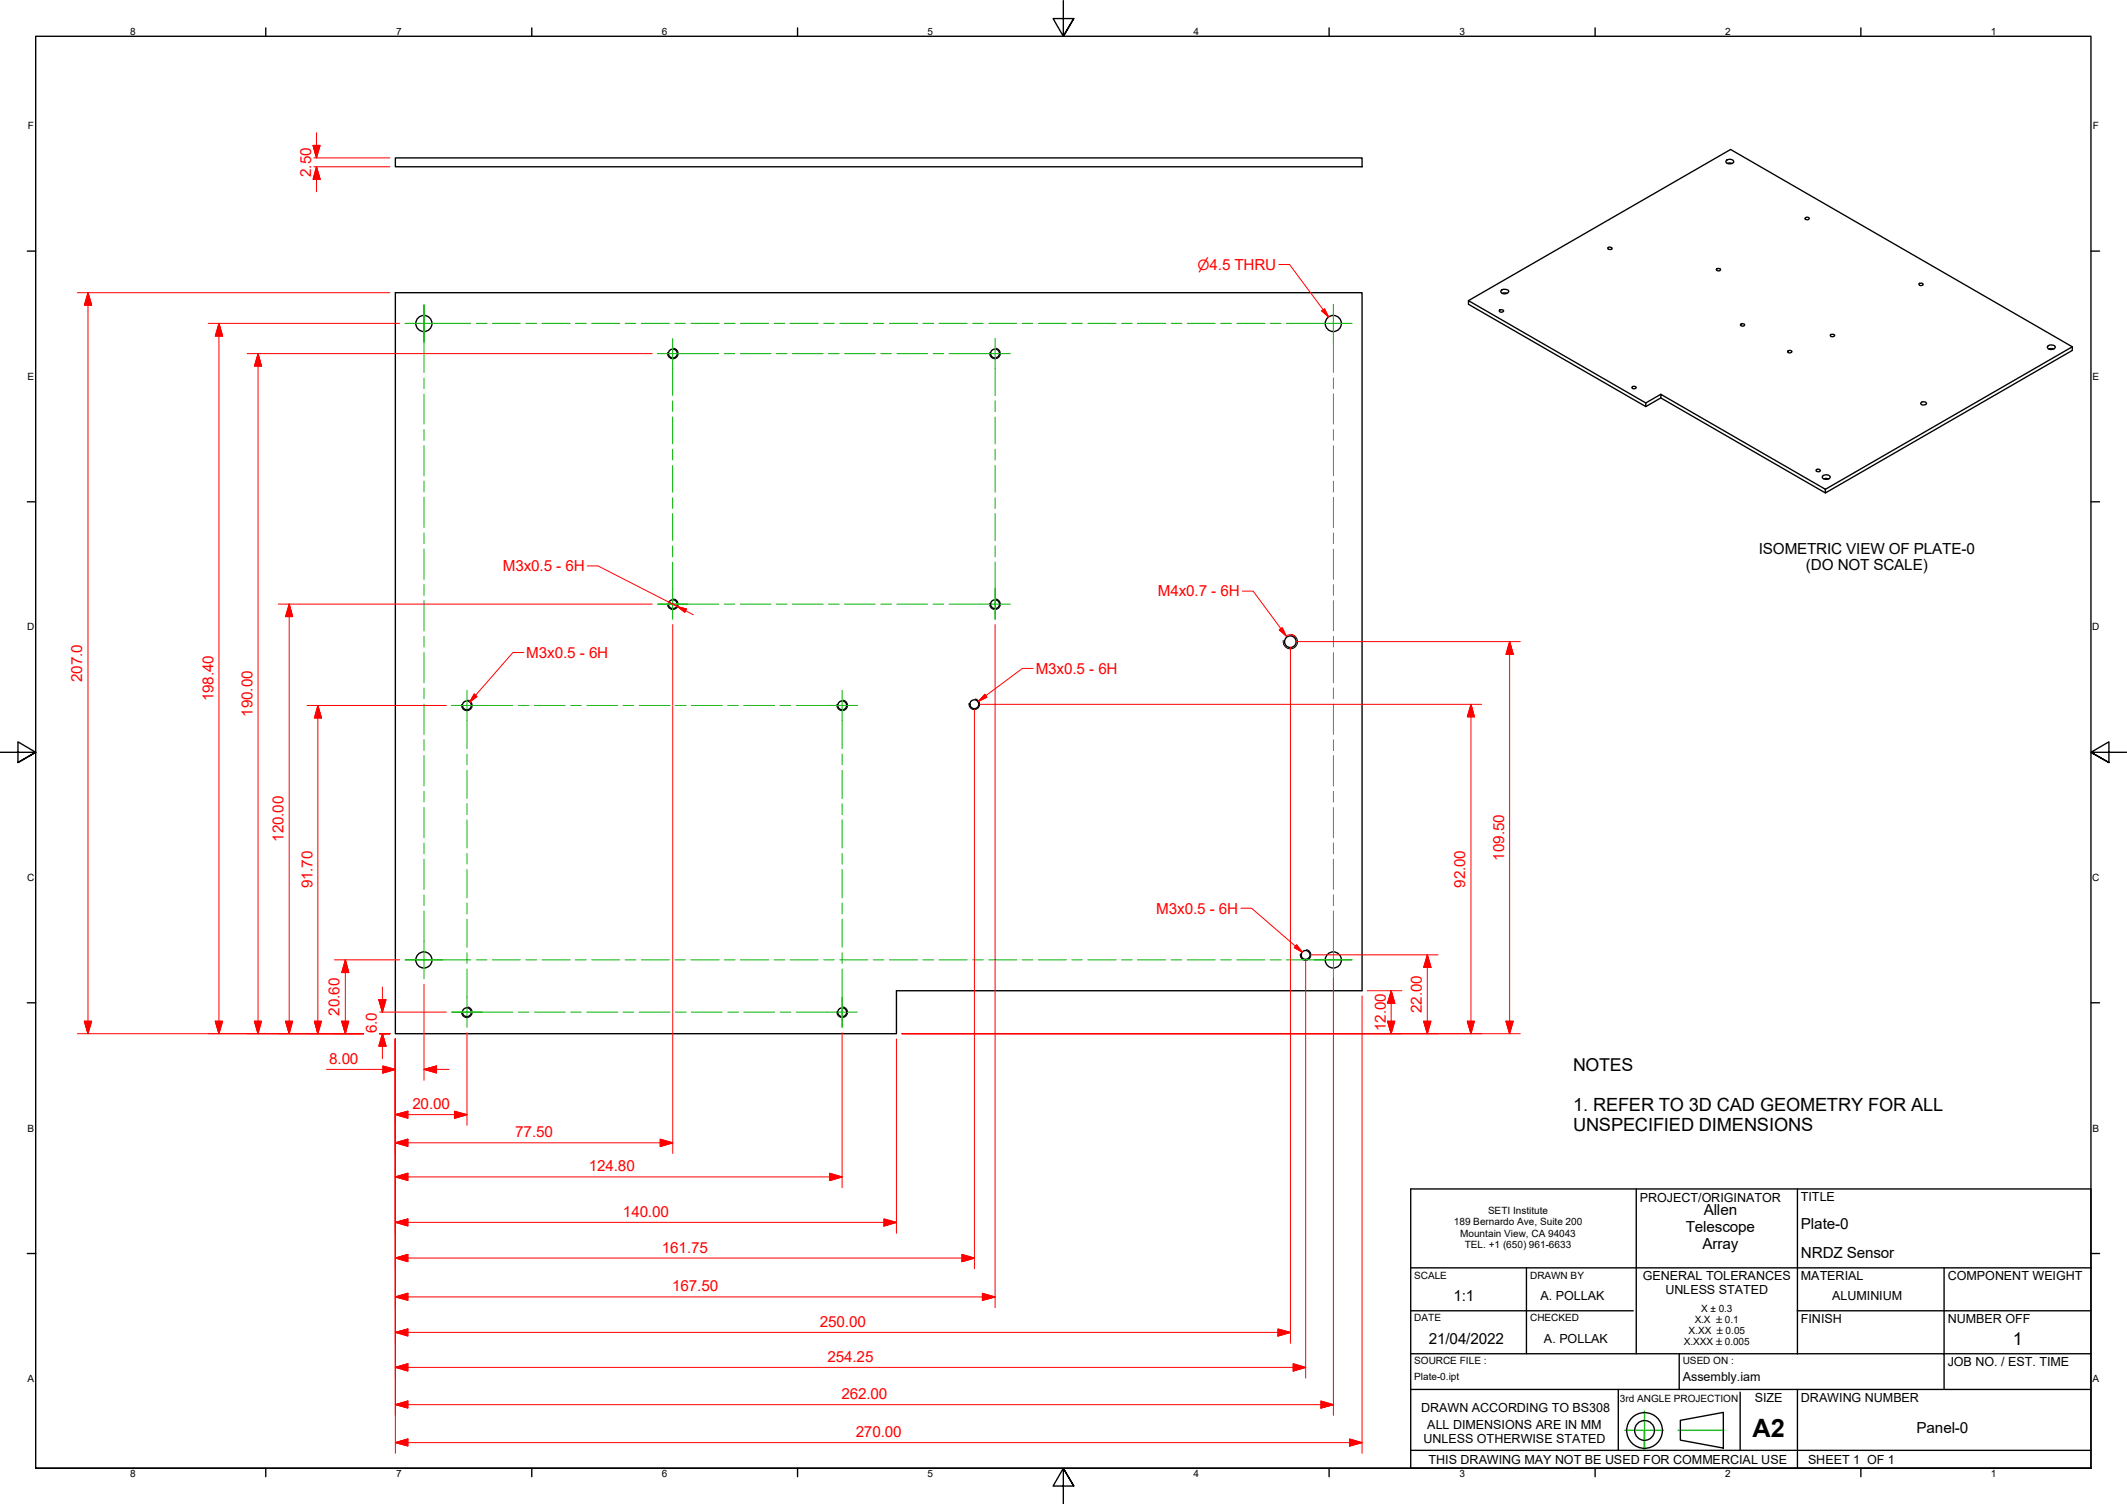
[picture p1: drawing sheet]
<svg xmlns="http://www.w3.org/2000/svg" width="594mm" height="420mm" viewBox="0 0 594 420" stroke-linecap="round" stroke-linejoin="round" font-family="sans-serif">
<!-- layer: Visible Edges(Design Office) -->
<g fill="none" stroke="#000" stroke-width=".38">
<path d="M110.4 44.1h270v2.5h-270zM482.3 44.7a1.24 1.24 0 0 1 2 .6 1.41 1.41 0 0 1-2.3-.1zM482.4 45.6h1.4M449.2 69.1l.3-.1 .7 .2v.4h-.9l-.2-.1zM479.4 75.3a.72 .72 0 0 1 1.2 0 .67 .67 0 0 1-.6 .4 .67 .67 0 0 1-.6-.4zM504.1 61a.71 .71 0 0 1 1.2 0 .67 .67 0 0 1-.6 .4 .67 .67 0 0 1-.6-.4zM535.9 79.4l.2-.2a.59 .59 0 0 1 .6-.1 .59 .59 0 0 1 .4 .5 .7 .7 0 0 1-1.2-.2zM110.4 81.8h270v195h-130v12h-140zM410.1 84l73.3-42.2 95.4 55.1v1l-69 39.8M418.9 86.6l.6-.1 .5 .3a.69 .69 0 0 1-.7 .4 .69 .69 0 0 1-.6-.4zM419.2 81.2a1.62 1.62 0 0 1 2.2 .1 1.21 1.21 0 0 1-1.1 .8 1.21 1.21 0 0 1-1.1-.7zM419.5 82h1.4"/>
<path d="M486.3 90.5l.3-.1 .7 .3a.67 .67 0 0 1-.6 .4 .67 .67 0 0 1-.6-.4zM499.4 98a.75 .75 0 0 1 1.1 .2 .76 .76 0 0 1-1.2 .2zM511.2 93.6l.8-.2 .4 .3a.69 .69 0 0 1-.6 .4 .69 .69 0 0 1-.6-.5zM571.9 96.8a1.62 1.62 0 0 1 2.1 0 1.21 1.21 0 0 1-1 .9 1.21 1.21 0 0 1-1.2-.7zM572.3 97.5h1.4M578.8 96.9l-69 39.8M456 108a.73 .73 0 0 1 1 .2l-.1 .2a.7 .7 0 0 1-1.1-.2zM463.9 110.2l45.9 26.5v1l-45.9-26.5zM463.9 110.2l-4.2 2.4v1l-49.6-28.6v-1l49.6 28.6M463.9 111.2l-4.2 2.4M536.7 112.4l.3-.2a.82 .82 0 0 1 1.1 .5l-.4 .4a.74 .74 0 0 1-1.2-.5zM507.4 131.2a.78 .78 0 0 1 1 .2 .72 .72 0 0 1-1.2 .2z"/>
<path d="M509.3 132.8a1.2 1.2 0 0 1 1.9 .6 1.41 1.41 0 0 1-2.2-.1zM509.4 133.8h1.4"/>
<circle cx="118.4" cy="90.4" r="2.25"/>
<circle cx="187.9" cy="98.8" r="1.24"/>
<circle cx="277.9" cy="98.8" r="1.24"/>
<circle cx="372.4" cy="90.4" r="2.25"/>
<circle cx="187.9" cy="168.8" r="1.24"/>
<circle cx="277.9" cy="168.8" r="1.24"/>
<circle cx="360.4" cy="179.3" r="1.62"/>
<circle cx="130.4" cy="197.1" r="1.24"/>
<circle cx="235.2" cy="197.1" r="1.24"/>
<circle cx="272.1" cy="196.7" r="1.24"/>
<circle cx="118.4" cy="268.2" r="2.25"/>
<circle cx="364.6" cy="266.8" r="1.24"/>
<circle cx="372.4" cy="268.2" r="2.25"/>
<circle cx="130.4" cy="282.8" r="1.24"/>
<circle cx="235.2" cy="282.8" r="1.24"/>
</g>
<!-- layer: Threads(Design Office) -->
<path d="M188.2 97.3a1.49 1.49 0 0 1 1.2 1.7 1.49 1.49 0 0 1-1.7 1.2 1.49 1.49 0 0 1-1.2-1.7M278.2 97.3a1.49 1.49 0 0 1 1.2 1.7 1.49 1.49 0 0 1-1.8 1.2 1.49 1.49 0 0 1-1.2-1.7M188.2 167.3a1.49 1.49 0 0 1 1.2 1.8 1.49 1.49 0 0 1-1.7 1.2 1.49 1.49 0 0 1-1.2-1.8M278.2 167.3a1.49 1.49 0 0 1 1.2 1.8 1.49 1.49 0 0 1-1.8 1.2 1.49 1.49 0 0 1-1.2-1.8M360.7 177.3a2 2 0 0 1 1.7 2.3 2 2 0 0 1-2.4 1.6 2 2 0 0 1-1.6-2.3M130.7 195.6a1.49 1.49 0 0 1 1.2 1.7 1.49 1.49 0 0 1-1.8 1.2 1.49 1.49 0 0 1-1.2-1.7M235.5 195.6a1.49 1.49 0 0 1 1.2 1.7 1.49 1.49 0 0 1-1.7 1.2 1.49 1.49 0 0 1-1.2-1.7M272.4 195.3a1.49 1.49 0 0 1 1.2 1.7 1.49 1.49 0 0 1-1.7 1.2 1.49 1.49 0 0 1-1.2-1.7M364.9 265.3a1.49 1.49 0 0 1 1.2 1.7 1.49 1.49 0 0 1-1.7 1.2 1.49 1.49 0 0 1-1.2-1.7M130.7 281.3a1.49 1.49 0 0 1 1.2 1.7 1.49 1.49 0 0 1-1.8 1.2 1.49 1.49 0 0 1-1.2-1.7M235.5 281.3a1.49 1.49 0 0 1 1.2 1.7 1.49 1.49 0 0 1-1.7 1.2 1.49 1.49 0 0 1-1.2-1.7" fill="none" stroke="#000" stroke-width=".28"/>
<!-- layer: Sketch Geometry(Design Office) -->
<g fill="none" stroke="#000" stroke-width=".38">
<path d="M74.2 7.8v2.3M148.5 7.8v2.3M222.8 7.8v2.3M297 .2v9.9l-2.9-4.9h5.8l-2.9 4.9 2.9-4.9M371.2 7.8v2.3M445.5 7.8v2.3M519.7 7.8v2.3M7.6 70.1h2.4M584 70.1h2.4M7.6 140.2h2.4M584 140.2h2.4M0 210.2h10l-5-3v5.8l5-2.8-5 2.8"/>
<path d="M594 210.2h-10l5-3v5.8l-5-2.8 5 2.8M7.6 280.1h2.4M584 280.1h2.4M394 332.1h190v78.1h-190zM457 332.1v46.1M502 332.1v46.1M7.6 350.2h2.4M394 354.2h190M426.3 354.2v24M543 354.2v24h41M584 350.2h2.4M394 366.2h62.2"/>
<path d="M394 378.2h108M469 378.2v10M502 366.2h82M502 378.2h41v10M394 388.2h190M452 388.2v17M459.3 399.6v5.3M469.3 396.8l12-2.2v9.9l-12-2.2zM486 388.9v16.3M502 388.2v22M10 410.2v-400.1h574v400.1h-574h574M74.2 410.2v2.3"/>
<path d="M148.5 410.2v2.3M222.8 410.2v2.3M299.9 415.1l-2.9-4.9 2.9 4.9h-5.8l2.9-4.9v10M371.2 410.2v2.3M394 405.2h190M445.5 410.2v2.3M519.7 410.2v2.3"/>
<circle cx="459.3" cy="399.6" r="5"/>
<circle cx="459.3" cy="399.6" r="2.76"/>
</g>
<path d="M453.8 399.6h10.9M459.3 394.2v10.7M468.7 399.6h12.8" fill="none" stroke="#0f0" stroke-width=".38"/>
<!-- layer: Center Mark(Design Office) -->
<g fill="none" stroke="#00b000" stroke-width=".28">
<path d="M113.2 90.3h10.4M118.4 85.1v10.5M183.7 98.8h8.5M273.7 98.8h8.4M372.4 85.1v10.5M183.7 168.8h8.5M277.9 164.5v8.5M126.2 197.1h8.4M230.9 197.1h8.6M113.2 268.1h10.4M235.2 278.6v8.4M367.2 268.1h10.4"/>
<path d="M126.2 282.7h8.4"/>
</g>
<!-- layer: Centerline(Design Office) -->
<g fill="none" stroke="#00b000" stroke-width=".28">
<path d="M113.2 90.3h18.3M118.4 85.1v19M133 90.3h3M137.5 90.3h7.9M146.9 90.3h3M151.4 90.3h7.9M160.7 90.3h3.1M165.2 90.3h7.9M174.6 90.3h3M179.1 90.3h7.8M183.7 98.8h17M187.9 94.5v16"/>
<path d="M188.5 90.3h3M193 90.3h7.9M202.2 98.8h3M202.3 90.3h3M206.8 98.8h8.5M206.8 90.3h7.9M216.2 90.3h3M216.8 98.8h3M220.7 90.3h7.8M221.3 98.8h8.6M230.1 90.3h2.9M231.4 98.8h3"/>
<path d="M234.6 90.3h7.8M235.9 98.8h8.6M243.9 90.3h3M246 98.8h3M248.4 90.3h7.9M250.5 98.8h8.6M257.7 90.3h3.1M260.6 98.8h3M262.3 90.3h7.8M265.1 98.8h17M271.7 90.3h2.9M276.2 90.3h7.8"/>
<path d="M277.9 94.5v16M285.5 90.3h3M290 90.3h7.9M299.3 90.3h3M303.8 90.3h7.9M313.2 90.3h3M317.7 90.3h7.9M327.1 90.3h3M331.6 90.3h7.8M340.9 90.3h3M345.4 90.3h7.9M354.8 90.3h3"/>
<path d="M359.3 90.3h18.3M372.4 85.1v19M118.4 105.6v3M118.4 110v8.5M118.4 120v3M187.9 112v3M187.9 116.5v7.5M277.9 112v3M277.9 116.5v7.5M372.4 105.6v3M372.4 110v8.5M372.4 120v3"/>
<path d="M118.4 124.5v8.4M118.4 134.4v3.1M118.4 138.9v8.5M187.9 125.5v3M187.9 130v7.5M187.9 139v3M277.9 125.5v3M277.9 130v7.5M277.9 139v3M372.4 124.5v8.4M372.4 134.4v3.1M372.4 138.9v8.5"/>
<path d="M118.4 148.9v3M118.4 153.4v8.4M187.9 143.5v7.5M187.9 152.5v3.1M187.9 157v16M277.9 143.5v7.5M277.9 152.5v3.1M277.9 157v16M372.4 148.9v3M372.4 153.4v8.4M118.4 163.3v3M118.4 167.8v8.5"/>
<path d="M118.4 177.8v3M183.7 168.8h17M202.2 168.8h3M206.8 168.8h8.5M216.8 168.8h3M221.3 168.8h8.6M231.4 168.8h3M235.9 168.8h8.6M246 168.8h3M250.5 168.8h8.6M260.6 168.8h3M265.1 168.8h17"/>
<path d="M372.4 163.3v3M372.4 167.8v8.5M372.4 177.8v3M118.4 182.3v8.4M118.4 192.2v3M118.4 196.7v8.4M126.2 197.1h17.1M130.4 192.8v16.3M144.8 197.1h3M149.3 197.1h8.6M159.4 197.1h3M163.9 197.1h8.6"/>
<path d="M174 197.1h3M178.5 197.1h8.6M188.6 197.1h3M193.1 197.1h8.6M203.3 197.1h2.9M207.7 197.1h8.6M217.9 197.1h3M222.4 197.1h17.1M235.2 192.8v16.3M372.4 182.3v8.4M372.4 192.2v3M372.4 196.7v8.4"/>
<path d="M118.4 206.7v3M118.4 211.1v8.5M130.4 210.7v3M130.4 215.2v7.9M235.2 210.7v3M235.2 215.2v7.9M372.4 206.7v3M372.4 211.1v8.5M118.4 221.1v3M118.4 225.6v8.4M118.4 235.5v3M130.4 224.5v3.1"/>
<path d="M130.4 229v7.9M130.4 238.4v3M235.2 224.5v3.1M235.2 229v7.9M235.2 238.4v3M372.4 221.1v3M372.4 225.6v8.4M372.4 235.5v3M118.4 240v8.5M118.4 250v3M118.4 254.5v18.9M130.4 242.9v7.9"/>
<path d="M130.4 252.3v3M130.4 256.8v7.8M235.2 242.9v7.9M235.2 252.3v3M235.2 256.8v7.8M372.4 240v8.5M372.4 250v3M372.4 254.5v18.9M113.2 268.1h18.3M130.4 266.2v3M130.4 270.7v16.3M133 268.1h3"/>
<path d="M137.5 268.1h7.9M146.9 268.1h3M151.4 268.1h7.9M160.7 268.1h3.1M165.2 268.1h7.9M174.6 268.1h3M179.1 268.1h7.8M188.5 268.1h3M193 268.1h7.9M202.3 268.1h3M206.8 268.1h7.9M216.2 268.1h3"/>
<path d="M220.7 268.1h7.8M230.1 268.1h2.9M234.6 268.1h7.8M235.2 266.2v3M235.2 270.7v16.3M243.9 268.1h3M248.4 268.1h7.9M257.7 268.1h3.1M262.3 268.1h7.8M271.7 268.1h2.9M276.2 268.1h7.8M285.5 268.1h3"/>
<path d="M290 268.1h7.9M299.3 268.1h3M303.8 268.1h7.9M313.2 268.1h3M317.7 268.1h7.9M327.1 268.1h3M331.6 268.1h7.8M340.9 268.1h3M345.4 268.1h7.9M354.8 268.1h3M359.3 268.1h18.3M126.2 282.7h17.1"/>
<path d="M144.8 282.7h3M149.3 282.7h8.6M159.4 282.7h3M163.9 282.7h8.6M174 282.7h3M178.5 282.7h8.6M188.6 282.7h3M193.1 282.7h8.6M203.3 282.7h2.9M207.7 282.7h8.6M217.9 282.7h3M222.4 282.7h17.1"/>
</g>
<!-- layer: Symbols(Design Office) -->
<g fill="none" stroke="#f00" stroke-width=".28">
<path d="M357.2 73.9h3l10.9 14.7M369.2 86.8l.8-.5 1.1 2.3zM164 158.1h3l22.2 11.4M186.6 168.1l2.6 1.4M189.2 169.5l2.5 .7-.4 .8zM189.2 169.5l4.5 2.2M347 165.1h3l9.2 12.6M357.3 175.9l.8-.5 1.1 2.3zM359.2 177.7a2 2 0 0 1 2.7 .3M132.5 193.9l.7 .7-2 1.5zM146.3 182.3h-3l-12.1 13.8M275.1 194l.6 .8-2.3 1.1z"/>
<path d="M288.5 186.7h-2.9l-12.2 9.2M346.6 253.7h3l14.1 12.3M362.1 263.9l1.6 2.1-2.2-1.3z"/>
</g>
<g fill="#f00" stroke="#f00" stroke-width=".28">
<path d="M132.5 193.9l-1.3 2.2z"/>
<path d="M132.5 193.9l.7 .7-2 1.5z"/>
<path d="M189.2 169.5l2.5 .7z"/>
<path d="M189.2 169.5l2.5 .7-.4 .8z"/>
<path d="M275.1 194l-1.7 1.9z"/>
<path d="M275.1 194l.6 .8-2.3 1.1z"/>
<path d="M361.5 264.7l2.2 1.3z"/>
<path d="M362.1 263.9l1.6 2.1-2.2-1.3z"/>
<path d="M357.3 175.9l1.9 1.8z"/>
<path d="M357.3 175.9l.8-.5 1.1 2.3z"/>
<path d="M369.2 86.8l1.9 1.8z"/>
<path d="M369.2 86.8l.8-.5 1.1 2.3z"/>
</g>
<!-- layer: Dimensions(Design Office) -->
<g fill="none" stroke="#f00" stroke-width=".28">
<path d="M88.4 37.1v7M87.4 40.6h2l-1 3.5zM87.6 46.6h21.3M87.6 44.1h21.3M88.4 46.6l1 3.5h-2zM88.4 46.6v7M21.6 81.8h87.3M24.6 81.8l1 3.5h-2zM24.6 81.8v207M58.2 90.3h53.4M61.2 90.3l1 3.6h-2.1zM61.2 90.3v198.5"/>
<path d="M69 98.8h49.3M72.1 98.8l.9 3.5h-1.9zM72.1 98.8v190M118.5 98.8h63.7M77.7 168.8h40.6M80.8 168.8l.9 3.5h-1.9zM80.8 168.8v120M118.5 168.8h63.7M187.9 174.5v22.5M277.9 174.5v93.6M361.9 179.2h10.4M372.5 179.2h52.1"/>
<path d="M421.6 179.2l1.1 3.6h-2.1zM421.6 179.2v109.6M85.8 197.1h32.5M88.8 197.1l1 3.5h-2zM88.8 197.1v91.7M118.5 197.1h6.2M187.9 197.1v71M272.2 198.3v69.8M273.7 196.8h98.6M360.4 180.8v87.3M372.5 196.8h41.3M410.8 196.8l1 3.5h-2z"/>
<path d="M410.8 196.8v92M93.4 268.1h18.2M96.5 268.1l.9 3.6h-2zM96.5 268.1v20.7M105.8 279.3h2l-1 3.4zM106.8 275.8v6.9M118.4 274.9v26.9M187.9 268.3v14.4M272.2 268.3v86.1M277.9 268.3v97M360.4 268.3v107M364.7 268.3v116.7"/>
<path d="M366.1 266.7h6.2M372.4 273.4v122M372.5 266.7h29.1M380.4 278.2v127.8M381.9 276.8h9.6M388.6 276.8l1 3.5h-2.1zM388.6 276.8v12M398.7 266.7l1 3.5h-2.1zM398.7 266.7v22.1M21.6 288.8h79.9M23.6 285.3h2l-1 3.5zM60.1 285.3h2.1l-1 3.5z"/>
<path d="M71.1 285.3h1.9l-.9 3.5zM79.8 285.3h1.9l-.9 3.5zM87.8 285.3h2l-1 3.5zM91.2 298.7h19.2M95.4 285.3h2l-.9 3.5zM106 288.8h2.9M106 282.7h18.7M106.8 288.8l1 3.5h-2zM106.8 288.8v7M106.9 297.8l3.5 .9-3.5 1.1zM110.4 290.2v115.8M118.4 298.7l3.5-.9v2z"/>
<path d="M118.4 298.7h7M130.4 288.5v25.9M187.9 282.9v39.3M235.2 288.5v43.3M250.4 290.2v54.3M251.9 288.8h172.7M387.5 285.3h2.1l-1 3.5zM397.6 285.3h2.1l-1 3.5zM409.8 285.3h2l-1 3.5zM420.6 285.3h2.1l-1.1 3.5zM110.4 311.4l3.5-1v2zM110.4 319.3l3.5-1.1v2.1z"/>
<path d="M110.4 311.4h20M110.4 319.3h77.5M126.9 310.4l3.5 1-3.5 1zM184.4 318.2l3.5 1.1-3.5 1zM110.4 328.8l3.5-1v2zM110.4 328.8h124.8M231.7 327.8l3.5 1-3.5 1zM110.4 351.5l3.5-1.1v2.1zM110.4 341.5l3.5-1v2zM110.4 351.5h161.8M110.4 341.5h140M246.9 340.5l3.5 1-3.5 1z"/>
<path d="M268.7 350.4l3.5 1.1-3.5 1zM110.4 362.3l3.5-1v2zM110.4 372.2l3.5-.9v1.9zM110.4 362.3h167.5M110.4 372.2h250M274.4 361.3l3.5 1-3.5 1zM356.9 371.3l3.5 .9-3.5 1zM110.4 382l3.5-1v2zM110.4 392.4l3.5-1v2zM110.4 382h254.3M110.4 392.4h262M361.2 381l3.5 1-3.5 1z"/>
<path d="M368.9 391.4l3.5 1-3.5 1zM110.4 403l3.5-1v2zM110.4 403h270M376.9 402l3.5 1-3.5 1z"/>
</g>
<g fill="#f00" stroke="#f00" stroke-width=".28">
<path d="M106.9 299.8l3.5-1.1z"/>
<path d="M106.9 297.8l3.5 .9-3.5 1.1z"/>
<path d="M118.4 298.7l3.5-.9z"/>
<path d="M118.4 298.7l3.5-.9v2z"/>
<path d="M110.4 311.4l3.5-1z"/>
<path d="M110.4 311.4l3.5-1v2z"/>
<path d="M126.9 312.4l3.5-1z"/>
<path d="M126.9 310.4l3.5 1-3.5 1z"/>
<path d="M110.4 319.3l3.5-1.1z"/>
<path d="M110.4 319.3l3.5-1.1v2.1z"/>
<path d="M184.4 320.3l3.5-1z"/>
<path d="M184.4 318.2l3.5 1.1-3.5 1z"/>
<path d="M110.4 328.8l3.5-1z"/>
<path d="M110.4 328.8l3.5-1v2z"/>
<path d="M231.7 329.8l3.5-1z"/>
<path d="M231.7 327.8l3.5 1-3.5 1z"/>
<path d="M110.4 351.5l3.5-1.1z"/>
<path d="M110.4 351.5l3.5-1.1v2.1z"/>
<path d="M268.7 352.5l3.5-1z"/>
<path d="M268.7 350.4l3.5 1.1-3.5 1z"/>
<path d="M110.4 362.3l3.5-1z"/>
<path d="M110.4 362.3l3.5-1v2z"/>
<path d="M274.4 363.3l3.5-1z"/>
<path d="M274.4 361.3l3.5 1-3.5 1z"/>
<path d="M110.4 372.2l3.5-.9z"/>
<path d="M110.4 372.2l3.5-.9v1.9z"/>
<path d="M356.9 373.2l3.5-1z"/>
<path d="M356.9 371.3l3.5 .9-3.5 1z"/>
<path d="M110.4 382l3.5-1z"/>
<path d="M110.4 382l3.5-1v2z"/>
<path d="M361.2 383l3.5-1z"/>
<path d="M361.2 381l3.5 1-3.5 1z"/>
<path d="M110.4 392.4l3.5-1z"/>
<path d="M110.4 392.4l3.5-1v2z"/>
<path d="M368.9 393.4l3.5-1z"/>
<path d="M368.9 391.4l3.5 1-3.5 1z"/>
<path d="M110.4 403l3.5-1z"/>
<path d="M110.4 403l3.5-1v2z"/>
<path d="M376.9 404l3.5-1z"/>
<path d="M376.9 402l3.5 1-3.5 1z"/>
<path d="M24.6 81.8l1 3.5z"/>
<path d="M24.6 81.8l1 3.5h-2z"/>
<path d="M23.6 285.3l1 3.5z"/>
<path d="M23.6 285.3h2l-1 3.5z"/>
<path d="M246.9 342.5l3.5-1z"/>
<path d="M246.9 340.5l3.5 1-3.5 1z"/>
<path d="M110.4 341.5l3.5-1z"/>
<path d="M110.4 341.5l3.5-1v2z"/>
<path d="M106.8 288.8l1 3.5z"/>
<path d="M106.8 288.8l1 3.5h-2z"/>
<path d="M105.8 279.3l1 3.4z"/>
<path d="M105.8 279.3h2l-1 3.4z"/>
<path d="M95.4 285.3l1.1 3.5z"/>
<path d="M95.4 285.3h2l-.9 3.5z"/>
<path d="M96.5 268.1l.9 3.6z"/>
<path d="M96.5 268.1l.9 3.6h-2z"/>
<path d="M397.6 285.3l1.1 3.5z"/>
<path d="M397.6 285.3h2.1l-1 3.5z"/>
<path d="M398.7 266.7l1 3.5z"/>
<path d="M398.7 266.7l1 3.5h-2.1z"/>
<path d="M87.8 285.3l1 3.5z"/>
<path d="M87.8 285.3h2l-1 3.5z"/>
<path d="M88.8 197.1l1 3.5z"/>
<path d="M88.8 197.1l1 3.5h-2z"/>
<path d="M410.8 196.8l1 3.5z"/>
<path d="M410.8 196.8l1 3.5h-2z"/>
<path d="M409.8 285.3l1 3.5z"/>
<path d="M409.8 285.3h2l-1 3.5z"/>
<path d="M420.6 285.3l1 3.5z"/>
<path d="M420.6 285.3h2.1l-1.1 3.5z"/>
<path d="M421.6 179.2l1.1 3.6z"/>
<path d="M421.6 179.2l1.1 3.6h-2.1z"/>
<path d="M79.8 285.3l1 3.5z"/>
<path d="M79.8 285.3h1.9l-.9 3.5z"/>
<path d="M80.8 168.8l.9 3.5z"/>
<path d="M80.8 168.8l.9 3.5h-1.9z"/>
<path d="M71.1 285.3l1 3.5z"/>
<path d="M71.1 285.3h1.9l-.9 3.5z"/>
<path d="M72.1 98.8l.9 3.5z"/>
<path d="M72.1 98.8l.9 3.5h-1.9z"/>
<path d="M60.1 285.3l1.1 3.5z"/>
<path d="M60.1 285.3h2.1l-1 3.5z"/>
<path d="M61.2 90.3l1 3.6z"/>
<path d="M61.2 90.3l1 3.6h-2.1z"/>
<path d="M387.5 285.3l1.1 3.5z"/>
<path d="M387.5 285.3h2.1l-1 3.5z"/>
<path d="M388.6 276.8l1 3.5z"/>
<path d="M388.6 276.8l1 3.5h-2.1z"/>
<path d="M88.4 46.6l1 3.5z"/>
<path d="M88.4 46.6l1 3.5h-2z"/>
<path d="M87.4 40.6l1 3.5z"/>
<path d="M87.4 40.6h2l-1 3.5z"/>
</g>
<text font-size="7" fill="#020000" x="489.5" y="401.4">A2</text>
<g font-size="5.1">
<text x="439.4" y="310.3">1. REFER TO 3D CAD GEOMETRY FOR ALL</text>
<text x="439.4" y="316">UNSPECIFIED DIMENSIONS</text>
</g>
<text font-size="5" x="439.4" y="299.2">NOTES</text>
<text font-size="5" fill="#020000" x="562.2" y="375.6">1</text>
<g font-size="4.3" fill="#f00">
<text x="86.9" y="49.4" transform="rotate(-90 86.9 49.4)">2.50</text>
<text x="140.5" y="159.6">M3x0.5 - 6H</text>
<text x="323.4" y="166.6">M4x0.7 - 6H</text>
<text x="147" y="183.8">M3x0.5 - 6H</text>
<text x="23" y="190.5" transform="rotate(-90 23 190.5)">207.0</text>
<text x="289.3" y="188.3">M3x0.5 - 6H</text>
<text x="59.6" y="195.9" transform="rotate(-90 59.6 195.9)">198.40</text>
<text x="70.5" y="200.2" transform="rotate(-90 70.5 200.2)">190.00</text>
<text x="79.2" y="235.2" transform="rotate(-90 79.2 235.2)">120.00</text>
<text x="420.1" y="240.4" transform="rotate(-90 420.1 240.4)">109.50</text>
<text x="87.2" y="248.1" transform="rotate(-90 87.2 248.1)">91.70</text>
<text x="409.3" y="248" transform="rotate(-90 409.3 248)">92.00</text>
<text x="323" y="255.2">M3x0.5 - 6H</text>
<text x="94.9" y="283.7" transform="rotate(-90 94.9 283.7)">20.60</text>
<text x="397.1" y="283" transform="rotate(-90 397.1 283)">22.00</text>
<text x="105.3" y="288.6" transform="rotate(-90 105.3 288.6)">6.0</text>
<text x="387" y="288" transform="rotate(-90 387 288)">12.00</text>
<text x="91.9" y="297.2">8.00</text>
<text x="115.2" y="309.9">20.00</text>
<text x="143.9" y="317.7">77.50</text>
<text x="164.5" y="327.3">124.80</text>
<text x="174" y="340">140.00</text>
<text x="184.8" y="349.9">161.75</text>
<text x="187.8" y="360.7">167.50</text>
<text x="229" y="370.7">250.00</text>
<text x="231.1" y="380.5">254.25</text>
<text x="235" y="390.8">262.00</text>
<text x="239" y="401.4">270.00</text>
</g>
<g font-size="4.3">
<text x="491.2" y="154.7">ISOMETRIC VIEW OF PLATE-0</text>
<text x="504.4" y="159.4">(DO NOT SCALE)</text>
<text x="475.9" y="339.5">Allen</text>
<text x="470.9" y="344.2">Telescope</text>
<text x="503" y="343.2">Plate-0</text>
<text x="475.5" y="348.9">Array</text>
<text x="503" y="351.4">NRDZ Sensor</text>
<text x="406" y="363.4">1:1</text>
<text x="399" y="375.4">21/04/2022</text>
<text x="535.3" y="400.4">Panel-0</text>
</g>
<text font-size="3.9" fill="#f00" x="334.5" y="75.4">⌀4.5 THRU</text>
<g font-size="3.5">
<text x="458" y="335.7">PROJECT/ORIGINATOR</text>
<text x="503" y="335.6">TITLE</text>
<text x="458.9" y="357.7">GENERAL TOLERANCES</text>
<text x="503" y="357.7">MATERIAL</text>
<text x="544" y="357.7">COMPONENT WEIGHT</text>
<text x="430.3" y="363.1">A. POLLAK</text>
<text x="465.1" y="361.6">UNLESS STATED</text>
<text x="511.7" y="363.1">ALUMINIUM</text>
<text x="503" y="369.7">FINISH</text>
<text x="431.2" y="375.1">A. POLLAK</text>
<text x="396.9" y="394.4">DRAWN ACCORDING TO BS308</text>
<text x="490.1" y="391.7">SIZE</text>
<text x="503" y="391.7">DRAWING NUMBER</text>
<text x="398.7" y="399.1">ALL DIMENSIONS ARE IN MM</text>
<text x="397.6" y="403">UNLESS OTHERWISE STATED</text>
<text x="399" y="408.9">THIS DRAWING MAY NOT BE USED FOR COMMERCIAL USE</text>
</g>
<g font-size="3.5" fill="#020000">
<text x="544" y="369.7">NUMBER OFF</text>
<text x="544" y="381.7">JOB NO. / EST. TIME</text>
<text x="470" y="385.7">Assembly.iam</text>
<text x="505" y="408.9">SHEET 1 OF 1</text>
</g>
<g font-size="2.8">
<text x="36.3" y="9.8">8</text>
<text x="110.6" y="9.8">7</text>
<text x="184.8" y="9.8">6</text>
<text x="259.1" y="9.8">5</text>
<text x="333.4" y="9.8">4</text>
<text x="407.6" y="9.8">3</text>
<text x="481.8" y="9.8">2</text>
<text x="556.1" y="9.8">1</text>
<text x="7.7" y="36.2">F</text>
<text x="584.5" y="36.2">F</text>
<text x="7.7" y="106.2">E</text>
<text x="584.5" y="106.2">E</text>
<text x="7.6" y="176.1">D</text>
<text x="584.4" y="176.1">D</text>
<text x="7.6" y="246.2">C</text>
<text x="584.4" y="246.2">C</text>
<text x="7.7" y="316.1">B</text>
<text x="584.5" y="316.1">B</text>
<text x="415.6" y="339.1">SETI Institute</text>
<text x="406.1" y="342.3">189 Bernardo Ave, Suite 200</text>
<text x="407.9" y="345.5">Mountain View, CA 94043</text>
<text x="409.1" y="348.6">TEL. +1 (650) 961-6633</text>
<text x="395" y="357.2">SCALE</text>
<text x="427.4" y="357.2">DRAWN BY</text>
<text x="395" y="369.2">DATE</text>
<text x="427.4" y="369.2">CHECKED</text>
<text x="473.3" y="369.7">X.X ±0.1</text>
<text x="475.1" y="366.6">X ± 0.3</text>
<text x="470.3" y="375.6">X.XXX ±0.005</text>
<text x="471.6" y="372.7">X.XX ±0.05</text>
<text x="7.7" y="386.2">A</text>
<text x="584.5" y="386.2">A</text>
<text x="36.3" y="412.5">8</text>
<text x="110.6" y="412.5">7</text>
<text x="184.8" y="412.5">6</text>
<text x="259.1" y="412.5">5</text>
<text x="333.4" y="412.5">4</text>
<text x="407.6" y="412.5">3</text>
<text x="481.8" y="412.5">2</text>
<text x="556.1" y="412.5">1</text>
</g>
<g font-size="2.8" fill="#020000">
<text x="395" y="381.2">SOURCE FILE :</text>
<text x="470" y="381.2">USED ON :</text>
<text x="395" y="385.6">Plate-0.ipt</text>
<text x="452.4" y="391.6">3rd ANGLE PROJECTION</text>
</g>
</svg>
